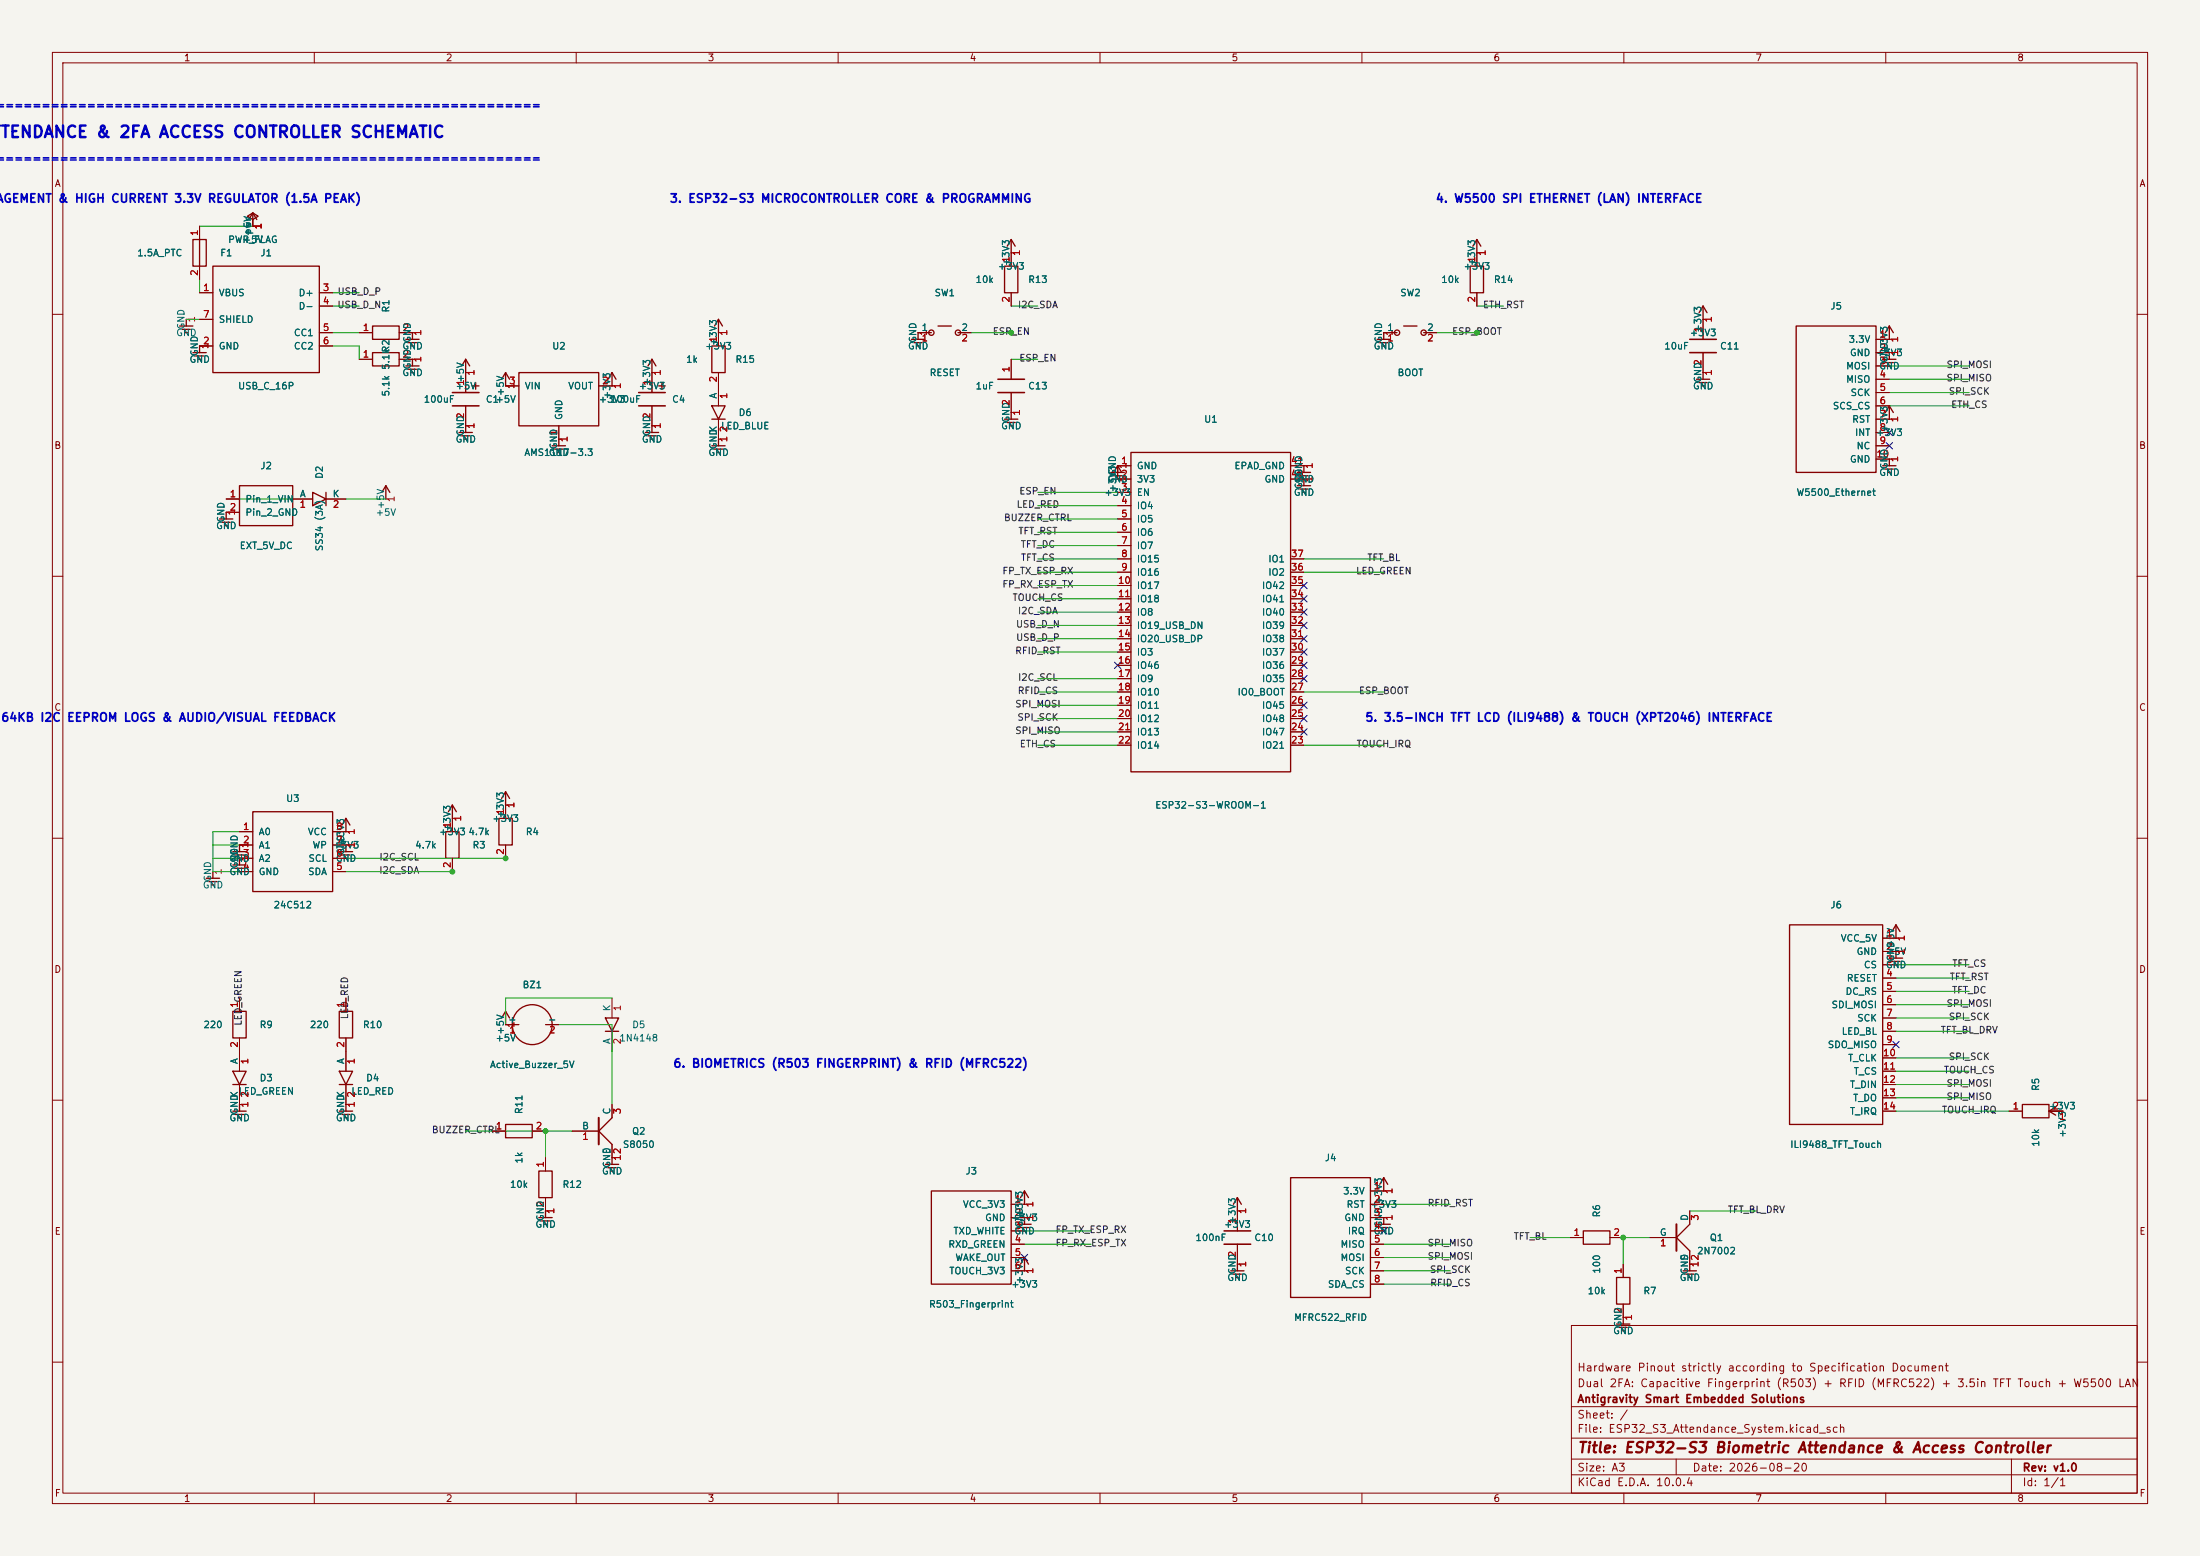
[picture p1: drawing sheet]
<svg xmlns="http://www.w3.org/2000/svg" width="420mm" height="297mm" viewBox="0 0 420 297" stroke-linecap="round" stroke-linejoin="round" font-family="sans-serif">
<path d="M0 0h420v297h-420z" fill="#f5f4ef" stroke="#f5f4ef" stroke-width=".19"/>
<g fill="none" stroke="#840000" stroke-width=".19">
<path d="M10 10h400v277h-400zM12 12h396v273h-396zM60 10v2M110 10v2M160 10v2M210 10v2M260 10v2M310 10v2M360 10v2M38.1 43.2v2.5M38.1 50.8v2.5M38.1 55.9h2.5"/>
<path d="M48.3 43.2h.1M61 55.9h2.5M61 58.4h2.5M193 48.3h.1M193 48.3v2.5M193 55.9v2.5M281.9 48.3h.1M281.9 48.3v2.5M281.9 55.9v2.5M10 60h2M35.6 61h.1M38.1 66h.1"/>
<path d="M38.1 66h2.5M38.1 61h2.5M61 63.5h2.5M61 66h2.5M68.6 63.5h2.5M68.6 68.6h2.5M76.2 63.5h2.5M76.2 68.6h2.5M78.7 68.6h.1M78.7 63.5h.1M88.9 71.1h.1M88.9 71.1v3.8"/>
<path d="M88.9 77.5v3.8M96.5 73.7h.1M96.5 73.7h2.6M114.3 73.7h2.5M116.8 73.7h.1M124.5 71.1h.1M124.5 71.1v3.8M124.5 77.5v3.8M137.2 63.5h.1M137.2 63.5v2.5M137.2 71.1v6.4M175.3 63.5h.1"/>
<path d="M175.3 63.5h2.5M182.9 63.5h2.5M193 78.7h.1M193 68.6v3.8M193 74.9v3.8M264.2 63.5h.1M264.2 63.5h2.5M271.8 63.5h2.5M325.1 61h.1M325.1 71.1h.1M325.1 61v3.8M325.1 67.3v3.8"/>
<path d="M358.1 64.8h2.6M358.1 67.3h2.6M358.1 69.9h2.6M358.1 72.4h2.6M358.1 74.9h2.6M358.1 77.5h2.6M360.7 64.8h.1M360.7 67.3h.1M408 60h2M43.2 97.8h.1M43.2 95.3h2.5M43.2 97.8h2.5"/>
<path d="M55.9 95.3h3.8M62.2 95.3h3.8M73.7 95.3h.1M88.9 81.3h.1M106.7 83.8h.1M106.7 81.3v2.5M124.5 81.3h.1M137.2 83.8h.1M137.2 80v3.8M213.4 91.4h.1M213.4 88.9h.1M213.4 88.9h2.5"/>
<path d="M213.4 91.4h2.5M213.4 94h2.5M213.4 96.5h2.5M213.4 99.1h2.5M246.4 88.9h2.5M246.4 91.4h2.5M248.9 91.4h.1M248.9 88.9h.1M358.1 80h2.6M358.1 82.6h2.6M358.1 85.1h2.6M358.1 87.6h2.6"/>
<path d="M360.7 80h.1M360.7 87.6h.1M10 110h2M213.4 101.6h2.5M213.4 104.1h2.5M213.4 106.7h2.5M213.4 109.2h2.5M213.4 111.8h2.5M213.4 114.3h2.5M213.4 116.8h2.5M213.4 119.4h2.5M246.4 106.7h2.5"/>
<path d="M246.4 109.2h2.5M246.4 111.8h2.5M246.4 114.3h2.5M246.4 116.8h2.5M246.4 119.4h2.5M408 110h2M213.4 121.9h2.5M213.4 124.5h2.5M213.4 127h2.5M213.4 129.5h2.5M213.4 132.1h2.5M213.4 134.6h2.5"/>
<path d="M213.4 137.2h2.5M213.4 139.7h2.5M246.4 121.9h2.5M246.4 124.5h2.5M246.4 127h2.5M246.4 129.5h2.5M246.4 132.1h2.5M246.4 134.6h2.5M246.4 137.2h2.5M246.4 139.7h2.5M10 160h2M45.7 158.8h2.6"/>
<path d="M63.5 158.8h2.5M66 158.8h.1M86.4 156.2h.1M86.4 156.2v2.6M96.5 153.7h.1M96.5 153.7v2.5M213.4 142.2h2.5M246.4 142.2h2.5M408 160h2M40.6 166.4h.1M45.7 161.3h.1M45.7 163.8h.1"/>
<path d="M45.7 161.3h2.6M45.7 163.8h2.6M45.7 166.4h2.6M63.5 161.3h2.5M63.5 163.8h2.5M63.5 166.4h2.5M66 161.3h.1M86.4 163.8v2.6M96.5 161.3v2.5M359.4 179.1h2.5M361.9 179.1h.1M45.7 190.5v2.5"/>
<path d="M45.7 198.1v6.4M66 190.5v2.5M66 198.1v6.4M96.5 195.6h.1M96.5 195.6h2.6M104.1 195.6h2.6M116.8 190.5v3.8M116.8 196.9v3.8M359.4 181.6h2.5M359.4 184.2h2.5M359.4 186.7h2.5M359.4 189.2h2.5"/>
<path d="M359.4 191.8h2.5M359.4 194.3h2.5M359.4 196.9h2.5M359.4 199.4h2.5M361.9 181.6h.1M10 210h2M45.7 210.8h.1M45.7 207v3.8M66 210.8h.1M66 207v3.8M94 215.9h2.5M101.6 215.9h2.5"/>
<path d="M109.2 215.9h5.1M116.8 210.8v2.6M116.8 218.4v2.6M359.4 212.1h2.5M359.4 201.9h2.5M359.4 204.5h2.5M359.4 207h2.5M359.4 209.6h2.5M383.5 212.1h2.6M391.2 212.1h2.5M393.7 212.1h.1M408 210h2"/>
<path d="M104.1 231.1h.1M104.1 221v2.5M104.1 228.6v2.5M116.8 221h.1M193 229.9h2.6M193 232.4h2.6M193 234.9h2.6M193 237.5h2.6M195.6 229.9h.1M195.6 232.4h.1M236.2 231.1h.1M236.2 231.1v3.8"/>
<path d="M236.2 237.5v3.8M261.6 227.3h2.6M261.6 229.9h2.6M261.6 232.4h2.6M261.6 234.9h2.6M261.6 237.5h2.6M264.2 232.4h.1M264.2 227.3h.1M299.7 236.2h2.6M307.3 236.2h2.6M315 236.2h5M322.6 231.1v2.6"/>
<path d="M322.6 238.8v2.5M193 240h2.6M193 242.6h2.6M195.6 242.6h.1M236.2 241.3h.1M261.6 240h2.6M261.6 242.6h2.6M261.6 245.1h2.6M300 253h108v32h-108zM309.9 251.5h.1M309.9 241.3v2.5M309.9 248.9v2.6"/>
<path d="M322.6 241.3h.1M10 260h2M300 278.5h108M300 274.5h108M300 268.5h108M320 278.5v3M384 278.5v6.5M408 260h2M60 285v2M110 285v2M160 285v2M210 285v2"/>
<path d="M260 285v2M300 281.5h108M310 285v2M360 285v2"/>
</g>
<g fill="none" stroke="#840000" stroke-width=".25">
<path d="M36.8 45.7h2.6v5.1h-2.6zM38.1 45.7v5.1M40.6 50.8h20.4v20.3h-20.4zM47.2 41.3l1.1-.7 1 .7-1 .6zM48.3 40.6v2.6M48.3 40.6l-.8 1.3M48.3 40.6l.7 1.3M191.8 50.8h2.5v5.1h-2.5zM193 45.7l-.7 1.3M193 45.7l.8 1.3M193 45.7v2.6M280.7 50.8h2.5v5.1h-2.5z"/>
<path d="M281.9 45.7l-.7 1.3M281.9 45.7l.8 1.3M281.9 45.7v2.6M325.1 58.4l-.7 1.3M325.1 58.4l.8 1.3M325.1 58.4v2.6M34.3 62.2h2.5M34.8 62.9h1.5M35.3 63.5h.5M35.6 61v1.2M36.8 67.3h2.6M37.3 67.9h1.6"/>
<path d="M37.8 68.6h.6M38.1 66v1.3M71.1 62.2h5.1v2.6h-5.1zM71.1 67.3h5.1v2.6h-5.1zM77.5 69.9h2.5M77.5 64.8h2.5M78 65.4h1.5M78 70.5h1.5M78.5 66h.5M78.5 71.1h.5M78.7 63.5v1.3M78.7 68.6v1.3"/>
<path d="M88.9 68.6l-.8 1.3M88.9 68.6l.8 1.3M88.9 68.6v2.5M90.2 73.7h1.2M90.8 73v1.3M96.5 71.1v2.6M96.5 71.1l-.7 1.3M96.5 71.1l.8 1.3M99.1 71.1h15.2v10.2h-15.2zM116.8 71.1v2.6M116.8 71.1l-.7 1.3M116.8 71.1l.8 1.3"/>
<path d="M124.5 68.6v2.5M124.5 68.6l-.8 1.3M124.5 68.6l.7 1.3M125.7 73.7h1.3M126.4 73v1.3M135.9 66h2.5v5.1h-2.5zM135.9 77.5h2.5l-1.2 2.5zM137.2 61v2.5M137.2 61l-.8 1.2M137.2 61l.7 1.2M174 64.8h2.5M174.5 65.4h1.5"/>
<path d="M175 66h.5M175.3 63.5v1.3M179.1 62.2h2.5M193 78.7v1.3M262.9 64.8h2.5M263.4 65.4h1.5M263.9 66h.5M264.2 63.5v1.3M268 62.2h2.5M323.8 72.4h2.6M324.4 73h1.5M324.9 73.7h.5"/>
<path d="M325.1 71.1v1.3M342.9 62.2h15.2v28h-15.2zM359.4 68.6h2.5M359.9 69.2h1.5M360.4 69.9h.5M360.7 62.2l-.8 1.3M360.7 62.2l.7 1.3M360.7 62.2v2.6M360.7 67.3v1.3M360.7 77.5v2.5M360.7 77.5l-.8 1.2M360.7 77.5l.7 1.2"/>
<path d="M41.9 99.1h2.5M42.4 99.7h1.5M43.2 97.8v1.3M45.7 92.7h10.2v7.6h-10.2zM59.7 94l2.5 1.3-2.5 1.2zM62.2 94v2.5M73.7 92.7l-.8 1.3M73.7 92.7l.7 1.3M73.7 92.7v2.6M87.6 82.6h2.6M88.1 83.2h1.6M88.6 83.8h.6"/>
<path d="M88.9 81.3v1.3M105.4 85.1h2.5M105.9 85.7h1.5M106.4 86.4h.5M106.7 83.8v1.3M123.2 82.6h2.5M123.7 83.2h1.5M124.2 83.8h.5M124.5 81.3v1.3M135.9 80h2.5M135.9 85.1h2.5M136.4 85.7h1.5"/>
<path d="M136.9 86.4h.5M137.2 83.8v1.3M191.8 80h2.5M192.3 80.6h1.5M192.8 81.3h.5M212.1 90.2h2.5M212.6 90.8h1.5M213.1 91.4h.5M213.4 88.9l-.8 1.3M213.4 88.9l.7 1.3M213.4 88.9v2.5M215.9 86.4h30.5v60.9h-30.5z"/>
<path d="M247.6 90.2h2.6M247.6 92.7h2.6M248.2 93.3h1.5M248.2 90.8h1.5M248.7 94h.5M248.7 91.4h.5M248.9 88.9v1.3M248.9 91.4v1.3M359.4 88.9h2.5M359.9 89.5h1.5M360.4 90.2h.5M360.7 87.6v1.3"/>
<path d="M42.9 100.3h.5M48.3 154.9h15.2v15.3h-15.2zM66 156.2v2.6M66 156.2l-.7 1.3M66 156.2l.8 1.3M85.1 158.8h2.5v5h-2.5zM86.4 153.7l-.8 1.2M86.4 153.7l.7 1.2M86.4 153.7v2.5M95.2 156.2h2.6v5.1h-2.6zM96.5 151.1v2.6M96.5 151.1l-.7 1.3"/>
<path d="M96.5 151.1l.8 1.3M39.4 167.6h2.5M39.9 168.3h1.5M40.4 168.9h.5M40.6 166.4v1.2M44.4 162.6h2.6M44.4 165.1h2.6M45 163.2h1.5M45 165.7h1.5M45.5 163.8h.5M45.5 166.4h.5M45.7 161.3v1.3"/>
<path d="M45.7 163.8v1.3M64.8 162.6h2.5M65.3 163.2h1.5M65.8 163.8h.5M66 161.3v1.3M341.6 176.5h17.8v38.1h-17.8zM361.9 176.5l-.7 1.3M361.9 176.5l.8 1.3M361.9 176.5v2.6M44.4 193h2.6v5.1h-2.6zM64.8 193h2.5v5.1h-2.5zM96.5 193l-.7 1.3"/>
<path d="M96.5 193l.8 1.3M96.5 193v2.6M115.6 194.3h2.5l-1.3 2.6zM115.6 196.9h2.5M360.7 182.9h2.5M361.2 183.5h1.5M361.7 184.2h.5M361.9 181.6v1.3M44.4 204.5h2.6l-1.3 2.5zM44.4 212.1h2.6M44.4 207h2.6M45 212.7h1.5"/>
<path d="M45.5 213.4h.5M45.7 210.8v1.3M64.8 204.5h2.5l-1.3 2.5zM64.8 212.1h2.5M64.8 207h2.5M65.3 212.7h1.5M65.8 213.4h.5M66 210.8v1.3M96.5 214.6h5.1v2.6h-5.1zM116.8 213.4l-2.5 2.5 2.5 2.5M386.1 210.8h5.1v2.6h-5.1zM391.2 212.1l1.2 .8"/>
<path d="M391.2 212.1h2.5M392.4 211.3l-1.2 .8M102.9 223.5h2.5v5.1h-2.5zM102.9 232.4h2.5M103.4 233h1.5M103.9 233.7h.5M104.1 231.1v1.3M115.6 222.2h2.5M116.1 222.9h1.5M116.6 223.5h.5M116.8 221v1.2M177.8 227.3h15.2v17.8h-15.2z"/>
<path d="M194.3 233.7h2.5M194.8 234.3h1.5M195.3 234.9h.5M195.6 227.3v2.6M195.6 232.4v1.3M195.6 227.3l-.8 1.3M195.6 227.3l.7 1.3M236.2 228.6l-.7 1.3M236.2 228.6l.8 1.3M236.2 228.6v2.5M246.4 224.8h15.2v22.8h-15.2zM262.9 233.7h2.5"/>
<path d="M263.4 234.3h1.5M263.9 234.9h.5M264.2 224.8v2.5M264.2 232.4v1.3M264.2 224.8l-.8 1.3M264.2 224.8l.7 1.3M302.3 234.9h5v2.6h-5zM322.6 233.7l-2.6 2.5 2.6 2.6M195.6 240l-.8 1.3M195.6 240l.7 1.3M195.6 240v2.6M234.9 242.6h2.6"/>
<path d="M235.5 243.2h1.5M236 243.8h.5M236.2 241.3v1.3M308.6 243.8h2.5v5.1h-2.5zM308.6 252.7h2.5M309.1 253.4h1.5M309.6 254h.5M309.9 251.5v1.2M321.3 242.6h2.5M321.8 243.2h1.5M322.3 243.8h.5M322.6 241.3v1.3"/>
<circle cx="177.8" cy="63.5" r=".51"/>
<circle cx="182.9" cy="63.5" r=".51"/>
<circle cx="266.7" cy="63.5" r=".51"/>
<circle cx="271.8" cy="63.5" r=".51"/>
<circle cx="101.6" cy="195.6" r="3.8"/>
</g>
<path d="M114.3 213.4v5M320 233.7v5.1" fill="none" stroke="#840000" stroke-width=".38"/>
<path d="M86.4 74.9h5M86.4 77.5h5M121.9 74.9h5.1M121.9 77.5h5.1M190.5 74.9h5.1M190.5 72.4h5.1M322.6 64.8h5.1M322.6 67.3h5.1M233.7 234.9h5.1M233.7 237.5h5.1" fill="none" stroke="#840000" stroke-width=".3"/>
<g fill="none" stroke="#009600" stroke-width=".19">
<path d="M38.1 53.3v2.6M38.1 43.2h10.2M63.5 55.9h5.1M63.5 58.4h5.1M193 58.4h5.1M281.9 58.4h5.1M35.6 61h2.5M63.5 63.5h5.1M63.5 66h5.1v2.6M185.4 63.5h7.6M193 68.6h5.1M274.3 63.5h7.6"/>
<path d="M360.7 77.5h15.2M360.7 74.9h15.2M360.7 72.4h15.2M360.7 69.9h15.2M43.2 95.3h12.7M66 95.3h7.7M198.1 94h15.3M198.1 96.5h15.3M198.1 99.1h15.3M198.1 109.2h15.3M198.1 101.6h15.3M198.1 104.1h15.3"/>
<path d="M198.1 106.7h15.3M198.1 111.8h15.3M198.1 114.3h15.3M198.1 116.8h15.3M198.1 119.4h15.3M248.9 109.2h15.3M248.9 106.7h15.3M198.1 132.1h15.3M198.1 121.9h15.3M198.1 124.5h15.3M198.1 139.7h15.3M198.1 137.2h15.3"/>
<path d="M198.1 134.6h15.3M198.1 129.5h15.3M248.9 132.1h15.3M45.7 158.8h-5.1v7.6h5.1M198.1 142.2h15.3M248.9 142.2h15.3M40.6 163.8h5.1M40.6 161.3h5.1M66 163.8h30.5M66 166.4h20.4M106.7 195.6h10.1v15.2M116.8 190.5h-20.3v5.1"/>
<path d="M361.9 194.3h14M361.9 191.8h14M361.9 189.2h14M361.9 186.7h14M361.9 184.2h14M361.9 196.9h14M88.9 215.9h20.3M104.1 215.9v5.1M361.9 209.6h14M361.9 207h14M361.9 204.5h14M361.9 212.1h21.6"/>
<path d="M361.9 201.9h14M195.6 237.5h12.7M195.6 234.9h12.7M264.2 237.5h12.7M264.2 229.9h12.7M292.1 236.2h7.6M315 236.2h-5.1v5.1M322.6 231.1h12.7M264.2 242.6h12.7M264.2 240h12.7M264.2 245.1h12.7"/>
</g>
<g fill="none" stroke="#000084" stroke-width=".19">
<path d="M360.1 81.9l1.2 1.3M360.1 84.5l1.2 1.2M361.3 81.9l-1.2 1.3M361.3 84.5l-1.2 1.2M248.3 113.7l1.2 1.2M248.3 116.2l1.2 1.2M248.3 118.8l1.2 1.2M248.3 111.2l1.2 1.2M249.5 113.7l-1.2 1.2M249.5 116.2l-1.2 1.2M249.5 118.8l-1.2 1.2M249.5 111.2l-1.2 1.2"/>
<path d="M212.8 126.4l1.2 1.2M214 126.4l-1.2 1.2M248.3 126.4l1.2 1.2M248.3 128.9l1.2 1.2M248.3 134l1.2 1.2M248.3 136.6l1.2 1.2M248.3 139.1l1.2 1.2M248.3 121.3l1.2 1.2M248.3 123.9l1.2 1.2M249.5 126.4l-1.2 1.2M249.5 128.9l-1.2 1.2M249.5 134l-1.2 1.2"/>
<path d="M249.5 136.6l-1.2 1.2M249.5 139.1l-1.2 1.2M249.5 121.3l-1.2 1.2M249.5 123.9l-1.2 1.2M361.3 198.8l1.3 1.2M362.6 198.8l-1.3 1.2M195 239.4l1.2 1.2M196.2 239.4l-1.2 1.2M263.6 234.3l1.2 1.3M264.8 234.3l-1.2 1.3"/>
</g>
<g fill="#009600" stroke="#009600" stroke-width=".19">
<circle cx="281.9" cy="63.5" r=".46"/>
<circle cx="309.9" cy="236.2" r=".46"/>
<circle cx="86.4" cy="166.4" r=".46"/>
<circle cx="96.5" cy="163.8" r=".46"/>
<circle cx="193" cy="63.5" r=".46"/>
<circle cx="104.1" cy="215.9" r=".46"/>
</g>
<text font-size="2.2" fill="#0000c2" x="0" y="26.8">TENDANCE &amp; 2FA ACCESS CONTROLLER SCHEMATIC</text>
<text font-size="2" fill="#840000" x="301" y="277.8">Title: ESP32-S3 Biometric Attendance &amp; Access Controller</text>
<g font-size="1.6" fill="#0000c2">
<text x="-.9" y="39.1">AGEMENT</text>
<text x="10.9" y="39.1">&amp; HIGH CURRENT 3.3V REGULATOR (1.5A PEAK)</text>
<text x="127.7" y="39.1">3. ESP32-S3 MICROCONTROLLER CORE &amp; PROGRAMMING</text>
<text x="274" y="39.1">4. W5500 SPI ETHERNET (LAN) INTERFACE</text>
<text x=".1" y="138.1">64KB I2C</text>
<text x="12.7" y="138.1">EEPROM LOGS &amp; AUDIO/VISUAL FEEDBACK</text>
<text x="260.5" y="138.1">5. 3.5-INCH TFT LCD (ILI9488) &amp; TOUCH (XPT2046) INTERFACE</text>
<text x="128.4" y="204.2">6. BIOMETRICS (R503 FINGERPRINT) &amp; RFID (MFRC522)</text>
</g>
<g font-size="1.5" fill="#840000">
<text x="301" y="262.1">Hardware Pinout strictly according to Specification Document</text>
<text x="301" y="268.1">Antigravity Smart Embedded Solutions</text>
<text x="301" y="265.1">Dual 2FA: Capacitive Fingerprint (R503) + RFID (MFRC522) + 3.5in TFT Touch + W5500 LAN</text>
<text x="301" y="273.8">File: ESP32_S3_Attendance_System.kicad_sch</text>
<text x="301" y="271.1">Sheet: /</text>
<text x="301" y="281.2">Size: A3</text>
<text x="323" y="281.2">Date: 2026-08-20</text>
<text x="386" y="281.2">Rev: v1.0</text>
<text x="301" y="284">KiCad E.D.A. 10.0.4</text>
<text x="386" y="284">Id: 1/1</text>
</g>
<g font-size="1.4" fill="#0000c2">
<text x="-.9" y="21.1">============================================================</text>
<text x="-.9" y="31.3">============================================================</text>
</g>
<g font-size="1.3" fill="#840000">
<text x="35" y="12">1</text>
<text x="85" y="12">2</text>
<text x="135" y="12">3</text>
<text x="185" y="12">4</text>
<text x="235" y="12">5</text>
<text x="285" y="12">6</text>
<text x="335" y="12">7</text>
<text x="385" y="12">8</text>
<text x="10.3" y="36">A</text>
<text x="408.3" y="36">A</text>
<text x="10.3" y="86">B</text>
<text x="408.2" y="86">B</text>
<text x="10.3" y="136">C</text>
<text x="408.2" y="136">C</text>
<text x="10.3" y="186">D</text>
<text x="408.2" y="186">D</text>
<text x="10.3" y="236">E</text>
<text x="408.3" y="236">E</text>
<text x="10.3" y="286">F</text>
<text x="35" y="287">1</text>
<text x="85" y="287">2</text>
<text x="135" y="287">3</text>
<text x="185" y="287">4</text>
<text x="235" y="287">5</text>
<text x="285" y="287">6</text>
<text x="335" y="287">7</text>
<text x="385" y="287">8</text>
<text x="408.3" y="286">F</text>
</g>
<g font-size="1.3" fill="#a90000">
<text x="38.1" y="45.2" transform="rotate(-90 38.1 45.2)">1</text>
<text x="50.2" y="43.9" transform="rotate(-90 50.2 43.9)">1</text>
<text x="38.1" y="52.8" transform="rotate(-90 38.1 52.8)">2</text>
<text x="193" y="50.2" transform="rotate(-90 193 50.2)">1</text>
<text x="195" y="49" transform="rotate(-90 195 49)">1</text>
<text x="281.9" y="50.2" transform="rotate(-90 281.9 50.2)">1</text>
<text x="283.9" y="49" transform="rotate(-90 283.9 49)">1</text>
<text x="38.7" y="55.9">1</text>
<text x="61.5" y="55.9">3</text>
<text x="61.5" y="58.4">4</text>
<text x="193" y="57.9" transform="rotate(-90 193 57.9)">2</text>
<text x="281.9" y="57.9" transform="rotate(-90 281.9 57.9)">2</text>
<text x="37.5" y="61.7" transform="rotate(-90 37.5 61.7)">1</text>
<text x="38.7" y="60.9">7</text>
<text x="61.5" y="63.5">5</text>
<text x="69.1" y="63.5">1</text>
<text x="76.8" y="63.5">2</text>
<text x="80.7" y="64.2" transform="rotate(-90 80.7 64.2)">1</text>
<text x="137.1" y="65.5" transform="rotate(-90 137.1 65.5)">1</text>
<text x="139.1" y="64.2" transform="rotate(-90 139.1 64.2)">1</text>
<text x="175.8" y="65.5">1</text>
<text x="177.2" y="64.2" transform="rotate(-90 177.2 64.2)">1</text>
<text x="183.4" y="65.5">2</text>
<text x="264.7" y="65.5">1</text>
<text x="266.1" y="64.2" transform="rotate(-90 266.1 64.2)">1</text>
<text x="272.3" y="65.5">2</text>
<text x="325.1" y="63.6" transform="rotate(-90 325.1 63.6)">1</text>
<text x="327.1" y="61.7" transform="rotate(-90 327.1 61.7)">1</text>
<text x="358.7" y="64.7">1</text>
<text x="362.6" y="65.5" transform="rotate(-90 362.6 65.5)">1</text>
<text x="38.7" y="66">2</text>
<text x="40.1" y="66.7" transform="rotate(-90 40.1 66.7)">1</text>
<text x="61.5" y="66">6</text>
<text x="69.1" y="68.6">1</text>
<text x="76.8" y="68.6">2</text>
<text x="80.7" y="69.3" transform="rotate(-90 80.7 69.3)">1</text>
<text x="90.9" y="71.8" transform="rotate(-90 90.9 71.8)">1</text>
<text x="126.4" y="71.8" transform="rotate(-90 126.4 71.8)">1</text>
<text x="193" y="71.2" transform="rotate(-90 193 71.2)">1</text>
<text x="325.1" y="69.9" transform="rotate(-90 325.1 69.9)">2</text>
<text x="327.1" y="71.8" transform="rotate(-90 327.1 71.8)">1</text>
<text x="358.7" y="67.3">2</text>
<text x="358.7" y="69.8">3</text>
<text x="362.6" y="68" transform="rotate(-90 362.6 68)">1</text>
<text x="88.9" y="73.7" transform="rotate(-90 88.9 73.7)">1</text>
<text x="97.1" y="73.6">3</text>
<text x="98.5" y="74.4" transform="rotate(-90 98.5 74.4)">1</text>
<text x="114.9" y="73.6">2</text>
<text x="118.8" y="74.4" transform="rotate(-90 118.8 74.4)">1</text>
<text x="124.4" y="73.7" transform="rotate(-90 124.4 73.7)">1</text>
<text x="137.1" y="73.1" transform="rotate(-90 137.1 73.1)">2</text>
<text x="139.1" y="76.3" transform="rotate(-90 139.1 76.3)">1</text>
<text x="193" y="77.5" transform="rotate(-90 193 77.5)">2</text>
<text x="358.7" y="72.4">4</text>
<text x="358.7" y="74.9">5</text>
<text x="358.7" y="77.4">6</text>
<text x="88.9" y="80.1" transform="rotate(-90 88.9 80.1)">2</text>
<text x="90.9" y="82" transform="rotate(-90 90.9 82)">1</text>
<text x="106.7" y="83.3" transform="rotate(-90 106.7 83.3)">1</text>
<text x="124.4" y="80.1" transform="rotate(-90 124.4 80.1)">2</text>
<text x="126.4" y="82" transform="rotate(-90 126.4 82)">1</text>
<text x="139.1" y="82.6" transform="rotate(-90 139.1 82.6)">2</text>
<text x="195" y="79.4" transform="rotate(-90 195 79.4)">1</text>
<text x="358.7" y="80">7</text>
<text x="358.7" y="82.5">8</text>
<text x="362.6" y="80.7" transform="rotate(-90 362.6 80.7)">1</text>
<text x="108.6" y="84.5" transform="rotate(-90 108.6 84.5)">1</text>
<text x="139.1" y="84.5" transform="rotate(-90 139.1 84.5)">1</text>
<text x="213.9" y="88.9">1</text>
<text x="215.3" y="89.6" transform="rotate(-90 215.3 89.6)">1</text>
<text x="246.3" y="88.9">41</text>
<text x="250.9" y="89.6" transform="rotate(-90 250.9 89.6)">1</text>
<text x="358.1" y="87.6">10</text>
<text x="358.7" y="85.1">9</text>
<text x="362.6" y="88.3" transform="rotate(-90 362.6 88.3)">1</text>
<text x="43.7" y="95.2">1</text>
<text x="75.6" y="96" transform="rotate(-90 75.6 96)">1</text>
<text x="213.9" y="91.4">2</text>
<text x="213.9" y="94">3</text>
<text x="215.3" y="92.1" transform="rotate(-90 215.3 92.1)">1</text>
<text x="246.3" y="91.4">40</text>
<text x="250.9" y="92.1" transform="rotate(-90 250.9 92.1)">1</text>
<text x="43.7" y="97.8">2</text>
<text x="45.1" y="98.5" transform="rotate(-90 45.1 98.5)">1</text>
<text x="57.1" y="97.2">1</text>
<text x="63.4" y="97.2">2</text>
<text x="213.9" y="96.5">4</text>
<text x="213.9" y="99">5</text>
<text x="213.9" y="101.6">6</text>
<text x="213.9" y="104.1">7</text>
<text x="213.9" y="106.7">8</text>
<text x="246.3" y="106.7">37</text>
<text x="213.3" y="111.7">10</text>
<text x="213.9" y="109.2">9</text>
<text x="246.3" y="111.7">35</text>
<text x="246.3" y="109.2">36</text>
<text x="213.3" y="114.3">11</text>
<text x="213.3" y="116.8">12</text>
<text x="213.3" y="119.4">13</text>
<text x="246.3" y="119.4">32</text>
<text x="246.3" y="116.8">33</text>
<text x="246.3" y="114.3">34</text>
<text x="213.3" y="121.9">14</text>
<text x="213.3" y="124.4">15</text>
<text x="246.3" y="124.4">30</text>
<text x="246.3" y="121.9">31</text>
<text x="213.3" y="127">16</text>
<text x="213.3" y="129.5">17</text>
<text x="246.3" y="129.5">28</text>
<text x="246.3" y="127">29</text>
<text x="213.3" y="132.1">18</text>
<text x="213.3" y="134.6">19</text>
<text x="213.3" y="137.1">20</text>
<text x="246.3" y="137.1">25</text>
<text x="246.3" y="134.6">26</text>
<text x="246.3" y="132.1">27</text>
<text x="213.3" y="139.7">21</text>
<text x="213.3" y="142.2">22</text>
<text x="246.3" y="142.2">23</text>
<text x="246.3" y="139.7">24</text>
<text x="96.5" y="155.6" transform="rotate(-90 96.5 155.6)">1</text>
<text x="98.5" y="154.4" transform="rotate(-90 98.5 154.4)">1</text>
<text x="46.3" y="158.7">1</text>
<text x="46.3" y="161.3">2</text>
<text x="47.7" y="162" transform="rotate(-90 47.7 162)">1</text>
<text x="64.1" y="161.3">7</text>
<text x="64.1" y="158.7">8</text>
<text x="68" y="162" transform="rotate(-90 68 162)">1</text>
<text x="68" y="159.5" transform="rotate(-90 68 159.5)">1</text>
<text x="86.3" y="158.2" transform="rotate(-90 86.3 158.2)">1</text>
<text x="88.3" y="156.9" transform="rotate(-90 88.3 156.9)">1</text>
<text x="42.6" y="167.1" transform="rotate(-90 42.6 167.1)">1</text>
<text x="46.3" y="163.8">3</text>
<text x="46.3" y="166.3">4</text>
<text x="47.7" y="164.5" transform="rotate(-90 47.7 164.5)">1</text>
<text x="64.1" y="166.3">5</text>
<text x="64.1" y="163.8">6</text>
<text x="86.3" y="165.8" transform="rotate(-90 86.3 165.8)">2</text>
<text x="96.5" y="163.3" transform="rotate(-90 96.5 163.3)">2</text>
<text x="360" y="179">1</text>
<text x="363.9" y="179.8" transform="rotate(-90 363.9 179.8)">1</text>
<text x="360" y="181.6">2</text>
<text x="360" y="184.1">3</text>
<text x="363.9" y="182.3" transform="rotate(-90 363.9 182.3)">1</text>
<text x="360" y="186.7">4</text>
<text x="360" y="189.2">5</text>
<text x="360" y="191.7">6</text>
<text x="45.7" y="192.5" transform="rotate(-90 45.7 192.5)">1</text>
<text x="66" y="192.5" transform="rotate(-90 66 192.5)">1</text>
<text x="97.1" y="197.5">1</text>
<text x="98.5" y="196.3" transform="rotate(-90 98.5 196.3)">1</text>
<text x="104.7" y="197.5">2</text>
<text x="118.8" y="193.1" transform="rotate(-90 118.8 193.1)">1</text>
<text x="360" y="194.3">7</text>
<text x="360" y="196.8">8</text>
<text x="45.7" y="200.1" transform="rotate(-90 45.7 200.1)">2</text>
<text x="47.7" y="203.3" transform="rotate(-90 47.7 203.3)">1</text>
<text x="66" y="200.1" transform="rotate(-90 66 200.1)">2</text>
<text x="68" y="203.3" transform="rotate(-90 68 203.3)">1</text>
<text x="118.8" y="199.5" transform="rotate(-90 118.8 199.5)">2</text>
<text x="359.4" y="201.9">10</text>
<text x="360" y="199.4">9</text>
<text x="47.7" y="209.6" transform="rotate(-90 47.7 209.6)">2</text>
<text x="68" y="209.6" transform="rotate(-90 68 209.6)">2</text>
<text x="359.4" y="204.4">11</text>
<text x="359.4" y="207">12</text>
<text x="359.4" y="209.5">13</text>
<text x="47.7" y="211.5" transform="rotate(-90 47.7 211.5)">1</text>
<text x="68" y="211.5" transform="rotate(-90 68 211.5)">1</text>
<text x="94.5" y="215.9">1</text>
<text x="102.2" y="215.9">2</text>
<text x="118.8" y="212.8" transform="rotate(-90 118.8 212.8)">3</text>
<text x="359.4" y="212.1">14</text>
<text x="384.1" y="212.1">1</text>
<text x="391.7" y="212.1">2</text>
<text x="393" y="214.1">1</text>
<text x="111.1" y="217.9">1</text>
<text x="118.8" y="221.7" transform="rotate(-90 118.8 221.7)">12</text>
<text x="104.1" y="223" transform="rotate(-90 104.1 223)">1</text>
<text x="262.2" y="227.3">1</text>
<text x="104.1" y="230.6" transform="rotate(-90 104.1 230.6)">2</text>
<text x="106.1" y="231.8" transform="rotate(-90 106.1 231.8)">1</text>
<text x="193.6" y="229.8">1</text>
<text x="193.6" y="232.4">2</text>
<text x="197.5" y="233.1" transform="rotate(-90 197.5 233.1)">1</text>
<text x="197.5" y="230.6" transform="rotate(-90 197.5 230.6)">1</text>
<text x="236.2" y="233.8" transform="rotate(-90 236.2 233.8)">1</text>
<text x="238.2" y="231.8" transform="rotate(-90 238.2 231.8)">1</text>
<text x="262.2" y="229.8">2</text>
<text x="262.2" y="232.4">3</text>
<text x="266.1" y="233.1" transform="rotate(-90 266.1 233.1)">1</text>
<text x="266.1" y="228" transform="rotate(-90 266.1 228)">1</text>
<text x="324.5" y="233.1" transform="rotate(-90 324.5 233.1)">3</text>
<text x="193.6" y="234.9">3</text>
<text x="193.6" y="237.5">4</text>
<text x="262.2" y="234.9">4</text>
<text x="262.2" y="237.5">5</text>
<text x="300.3" y="236.2">1</text>
<text x="307.9" y="236.2">2</text>
<text x="316.8" y="238.2">1</text>
<text x="193.6" y="240">5</text>
<text x="193.6" y="242.5">6</text>
<text x="197.5" y="243.3" transform="rotate(-90 197.5 243.3)">1</text>
<text x="236.2" y="240.1" transform="rotate(-90 236.2 240.1)">2</text>
<text x="238.2" y="242" transform="rotate(-90 238.2 242)">1</text>
<text x="262.2" y="240">6</text>
<text x="262.2" y="242.5">7</text>
<text x="262.2" y="245.1">8</text>
<text x="309.9" y="243.3" transform="rotate(-90 309.9 243.3)">1</text>
<text x="324.5" y="242" transform="rotate(-90 324.5 242)">12</text>
<text x="309.9" y="250.9" transform="rotate(-90 309.9 250.9)">2</text>
<text x="311.8" y="252.2" transform="rotate(-90 311.8 252.2)">1</text>
</g>
<g font-size="1.3" fill="#006464">
<text x="43.4" y="46.7">PWR_FLAG</text>
<text x="46.2" y="46.7">+5V</text>
<text x="48.2" y="45.2" transform="rotate(-90 48.2 45.2)">+5V</text>
<text x="48.2" y="44.9" transform="rotate(-90 48.2 44.9)">pwr</text>
<text x="26.1" y="49.2">1.5A_PTC</text>
<text x="41.9" y="49.2">F1</text>
<text x="49.6" y="49.2">J1</text>
<text x="190.4" y="51.8">+3V3</text>
<text x="193" y="50.9" transform="rotate(-90 193 50.9)">+3V3</text>
<text x="279.3" y="51.8">+3V3</text>
<text x="281.9" y="50.9" transform="rotate(-90 281.9 50.9)">+3V3</text>
<text x="41.7" y="56.9">VBUS</text>
<text x="56.9" y="56.9">D+</text>
<text x="56.9" y="59.4">D-</text>
<text x="74.6" y="59.8" transform="rotate(-90 74.6 59.8)">R1</text>
<text x="178.3" y="56.9">SW1</text>
<text x="186.1" y="54.3">10k</text>
<text x="196.2" y="54.3">R13</text>
<text x="267.2" y="56.9">SW2</text>
<text x="275" y="54.3">10k</text>
<text x="285.1" y="54.3">R14</text>
<text x="349.3" y="59.4">J5</text>
<text x="35.5" y="63" transform="rotate(-90 35.5 63)">GND</text>
<text x="41.7" y="61.9">SHIELD</text>
<text x="56" y="64.5">CC1</text>
<text x="78.7" y="65.5" transform="rotate(-90 78.7 65.5)">GND</text>
<text x="175.2" y="65.5" transform="rotate(-90 175.2 65.5)">GND</text>
<text x="175.8" y="63.5">1</text>
<text x="183.4" y="63.5">2</text>
<text x="264.1" y="65.5" transform="rotate(-90 264.1 65.5)">GND</text>
<text x="272.3" y="63.5">2</text>
<text x="322.5" y="64.5">+3V3</text>
<text x="325.1" y="63.6" transform="rotate(-90 325.1 63.6)">+3V3</text>
<text x="352.8" y="65.7">3.3V</text>
<text x="36.1" y="69.6">GND</text>
<text x="38.1" y="68.1" transform="rotate(-90 38.1 68.1)">GND</text>
<text x="41.7" y="67">GND</text>
<text x="56" y="67">CC2</text>
<text x="74.6" y="67.4" transform="rotate(-90 74.6 67.4)">R2</text>
<text x="76.7" y="67">GND</text>
<text x="78.7" y="70.6" transform="rotate(-90 78.7 70.6)">GND</text>
<text x="105.3" y="67">U2</text>
<text x="130.9" y="69.6">1k</text>
<text x="134.5" y="67">+3V3</text>
<text x="137.1" y="66.1" transform="rotate(-90 137.1 66.1)">+3V3</text>
<text x="140.3" y="69.6">R15</text>
<text x="173.2" y="67">GND</text>
<text x="262.1" y="67">GND</text>
<text x="317.6" y="67">10uF</text>
<text x="328.3" y="67">C11</text>
<text x="352.3" y="70.8">MOSI</text>
<text x="353.1" y="68.3">GND</text>
<text x="358" y="68.3">+3V3</text>
<text x="358.6" y="70.8">GND</text>
<text x="360.7" y="69.3" transform="rotate(-90 360.7 69.3)">GND</text>
<text x="360.7" y="67.4" transform="rotate(-90 360.7 67.4)">+3V3</text>
<text x="45.3" y="74.6">USB_C_16P</text>
<text x="74.6" y="75.8" transform="rotate(-90 74.6 75.8)">5.1k 5.1k</text>
<text x="76.7" y="72.1">GND</text>
<text x="80.8" y="77.2">100uF</text>
<text x="86.9" y="74.6">+5V</text>
<text x="88.9" y="73.2" transform="rotate(-90 88.9 73.2)">+5V</text>
<text x="92.6" y="77.2">C1</text>
<text x="94.5" y="77.2">+5V</text>
<text x="96.5" y="75.7" transform="rotate(-90 96.5 75.7)">+5V</text>
<text x="100.1" y="74.6">VIN</text>
<text x="108.4" y="74.6">VOUT</text>
<text x="114.2" y="77.2">+3V3</text>
<text x="116.3" y="77.2">100uF</text>
<text x="116.8" y="76.3" transform="rotate(-90 116.8 76.3)">+3V3</text>
<text x="121.8" y="74.6">+3V3</text>
<text x="124.4" y="73.8" transform="rotate(-90 124.4 73.8)">+3V3</text>
<text x="128.2" y="77.2">C4</text>
<text x="137.1" y="76.2" transform="rotate(-90 137.1 76.2)">A</text>
<text x="177.4" y="72.1">RESET</text>
<text x="186.1" y="74.6">1uF</text>
<text x="196.2" y="74.6">C13</text>
<text x="266.7" y="72.1">BOOT</text>
<text x="323.1" y="74.6">GND</text>
<text x="325.1" y="73.2" transform="rotate(-90 325.1 73.2)">GND</text>
<text x="352.3" y="73.4">MISO</text>
<text x="353.2" y="75.9">SCK</text>
<text x="88.9" y="83.3" transform="rotate(-90 88.9 83.3)">GND</text>
<text x="107.7" y="80.3" transform="rotate(-90 107.7 80.3)">GND</text>
<text x="124.4" y="83.3" transform="rotate(-90 124.4 83.3)">GND</text>
<text x="137.1" y="82.7" transform="rotate(-90 137.1 82.7)">K</text>
<text x="137.5" y="82.3">LED_BLUE</text>
<text x="140.9" y="79.7">D6</text>
<text x="191" y="82.3">GND</text>
<text x="193" y="80.8" transform="rotate(-90 193 80.8)">GND</text>
<text x="229.8" y="81">U1</text>
<text x="349.8" y="78.4">SCS_CS</text>
<text x="353.5" y="81">RST</text>
<text x="354" y="83.5">INT</text>
<text x="358" y="83.5">+3V3</text>
<text x="360.7" y="82.7" transform="rotate(-90 360.7 82.7)">+3V3</text>
<text x="49.6" y="89.9">J2</text>
<text x="86.9" y="84.8">GND</text>
<text x="100" y="87.3">AMS1117-3.3</text>
<text x="104.6" y="87.3">GND</text>
<text x="106.7" y="85.9" transform="rotate(-90 106.7 85.9)">GND</text>
<text x="122.4" y="84.8">GND</text>
<text x="135.1" y="87.3">GND</text>
<text x="137.1" y="85.9" transform="rotate(-90 137.1 85.9)">GND</text>
<text x="216.9" y="89.9">GND</text>
<text x="235.5" y="89.9">EPAD_GND</text>
<text x="353.1" y="88.6">GND</text>
<text x="354.3" y="86.1">NC</text>
<text x="360.7" y="89.7" transform="rotate(-90 360.7 89.7)">GND</text>
<text x="57.1" y="95.2">A</text>
<text x="61.9" y="91.5" transform="rotate(-90 61.9 91.5)">D2</text>
<text x="63.4" y="95.2">K</text>
<text x="210.7" y="95">+3V3</text>
<text x="211.3" y="92.4">GND</text>
<text x="213.3" y="94.1" transform="rotate(-90 213.3 94.1)">+3V3</text>
<text x="213.3" y="90.9" transform="rotate(-90 213.3 90.9)">GND</text>
<text x="216.9" y="92.4">3V3</text>
<text x="216.9" y="95">EN</text>
<text x="241.3" y="92.4">GND</text>
<text x="246.9" y="95">GND</text>
<text x="248.9" y="93.5" transform="rotate(-90 248.9 93.5)">GND</text>
<text x="248.9" y="90.9" transform="rotate(-90 248.9 90.9)">GND</text>
<text x="342.9" y="95">W5500_Ethernet</text>
<text x="358.6" y="91.1">GND</text>
<text x="41.1" y="101.3">GND</text>
<text x="43.2" y="99.8" transform="rotate(-90 43.2 99.8)">GND</text>
<text x="46.7" y="96.2">Pin_1_VIN</text>
<text x="46.7" y="98.8">Pin_2_GND</text>
<text x="73.6" y="97.3" transform="rotate(-90 73.6 97.3)">+5V</text>
<text x="216.9" y="97.5">IO4</text>
<text x="216.9" y="100">IO5</text>
<text x="45.6" y="105.1">EXT_5V_DC</text>
<text x="61.9" y="105.3" transform="rotate(-90 61.9 105.3)">SS34 (3A)</text>
<text x="216.9" y="102.6">IO6</text>
<text x="216.9" y="105.1">IO7</text>
<text x="216.9" y="107.7">IO15</text>
<text x="242" y="107.7">IO1</text>
<text x="216.9" y="110.2">IO16</text>
<text x="216.9" y="112.7">IO17</text>
<text x="240.8" y="112.7">IO42</text>
<text x="242" y="110.2">IO2</text>
<text x="216.9" y="115.3">IO18</text>
<text x="216.9" y="117.8">IO8</text>
<text x="240.8" y="117.8">IO40</text>
<text x="240.8" y="115.3">IO41</text>
<text x="216.9" y="120.4">IO19_USB_DN</text>
<text x="216.9" y="122.9">IO20_USB_DP</text>
<text x="216.9" y="125.4">IO3</text>
<text x="240.8" y="125.4">IO37</text>
<text x="240.8" y="122.9">IO38</text>
<text x="240.8" y="120.4">IO39</text>
<text x="216.9" y="128">IO46</text>
<text x="216.9" y="130.5">IO9</text>
<text x="240.8" y="130.5">IO35</text>
<text x="240.8" y="128">IO36</text>
<text x="216.9" y="133.1">IO10</text>
<text x="216.9" y="135.6">IO11</text>
<text x="236.1" y="133.1">IO0_BOOT</text>
<text x="240.8" y="135.6">IO45</text>
<text x="216.9" y="138.1">IO12</text>
<text x="216.9" y="140.7">IO13</text>
<text x="216.9" y="143.2">IO14</text>
<text x="240.8" y="143.2">IO21</text>
<text x="240.8" y="140.7">IO47</text>
<text x="240.8" y="138.1">IO48</text>
<text x="54.5" y="153.4">U3</text>
<text x="220.4" y="154.6">ESP32-S3-WROOM-1</text>
<text x="49.3" y="159.7">A0</text>
<text x="58.7" y="159.7">VCC</text>
<text x="66" y="161.4" transform="rotate(-90 66 161.4)">+3V3</text>
<text x="83.7" y="159.7">+3V3</text>
<text x="86.3" y="158.9" transform="rotate(-90 86.3 158.9)">+3V3</text>
<text x="89.3" y="159.7">4.7k</text>
<text x="93.9" y="157.2">+3V3</text>
<text x="96.5" y="156.3" transform="rotate(-90 96.5 156.3)">+3V3</text>
<text x="100.3" y="159.7">R4</text>
<text x="43.7" y="167.3">GND</text>
<text x="45.7" y="165.9" transform="rotate(-90 45.7 165.9)">GND</text>
<text x="45.7" y="163.3" transform="rotate(-90 45.7 163.3)">GND</text>
<text x="49.3" y="162.3">A1</text>
<text x="49.3" y="164.8">A2</text>
<text x="49.3" y="167.3">GND</text>
<text x="58.7" y="167.3">SDA</text>
<text x="58.8" y="164.8">SCL</text>
<text x="59.6" y="162.3">WP</text>
<text x="63.4" y="162.3">+3V3</text>
<text x="64" y="164.8">GND</text>
<text x="66" y="163.3" transform="rotate(-90 66 163.3)">GND</text>
<text x="79.2" y="162.3">4.7k</text>
<text x="90.1" y="162.3">R3</text>
<text x="40.6" y="168.4" transform="rotate(-90 40.6 168.4)">GND</text>
<text x="52.1" y="173.7">24C512</text>
<text x="349.3" y="173.7">J6</text>
<text x="351.3" y="180">VCC_5V</text>
<text x="354.3" y="182.6">GND</text>
<text x="355.7" y="185.1">CS</text>
<text x="359.9" y="182.6">+5V</text>
<text x="359.9" y="185.1">GND</text>
<text x="361.9" y="183.6" transform="rotate(-90 361.9 183.6)">GND</text>
<text x="361.9" y="181.1" transform="rotate(-90 361.9 181.1)">+5V</text>
<text x="99.7" y="188.9">BZ1</text>
<text x="352.2" y="190.2">DC_RS</text>
<text x="352.4" y="187.7">RESET</text>
<text x="38.7" y="196.6">220</text>
<text x="49.5" y="196.6">R9</text>
<text x="59" y="196.6">220</text>
<text x="69.2" y="196.6">R10</text>
<text x="96.5" y="197.6" transform="rotate(-90 96.5 197.6)">+5V</text>
<text x="96.9" y="195.6">+</text>
<text x="104.5" y="195.6">-</text>
<text x="116.8" y="193.1" transform="rotate(-90 116.8 193.1)">K</text>
<text x="120.6" y="196.6">D5</text>
<text x="349.5" y="192.7">SDI_MOSI</text>
<text x="351.5" y="197.8">LED_BL</text>
<text x="354.4" y="195.3">SCK</text>
<text x="45.7" y="203.2" transform="rotate(-90 45.7 203.2)">A</text>
<text x="66" y="203.2" transform="rotate(-90 66 203.2)">A</text>
<text x="94.5" y="199.1">+5V</text>
<text x="116.8" y="199.4" transform="rotate(-90 116.8 199.4)">A</text>
<text x="118.1" y="199.1">1N4148</text>
<text x="348.8" y="200.4">SDO_MISO</text>
<text x="352.7" y="202.9">T_CLK</text>
<text x="45.4" y="209.3">LED_GREEN</text>
<text x="45.7" y="209.7" transform="rotate(-90 45.7 209.7)">K</text>
<text x="49.5" y="206.7">D3</text>
<text x="66" y="209.7" transform="rotate(-90 66 209.7)">K</text>
<text x="67" y="209.3">LED_RED</text>
<text x="69.8" y="206.7">D4</text>
<text x="93.4" y="204.2">Active_Buzzer_5V</text>
<text x="353.1" y="208">T_DIN</text>
<text x="353.8" y="205.4">T_CS</text>
<text x="389.6" y="208.4" transform="rotate(-90 389.6 208.4)">R5</text>
<text x="43.7" y="214.3">GND</text>
<text x="45.7" y="212.9" transform="rotate(-90 45.7 212.9)">GND</text>
<text x="64" y="214.3">GND</text>
<text x="66" y="212.9" transform="rotate(-90 66 212.9)">GND</text>
<text x="100" y="212.8" transform="rotate(-90 100 212.8)">R11</text>
<text x="111" y="215.9">B</text>
<text x="116.8" y="212.8" transform="rotate(-90 116.8 212.8)">C</text>
<text x="353.1" y="213.1">T_IRQ</text>
<text x="353.7" y="210.5">T_DO</text>
<text x="391.1" y="212.1">+3V3</text>
<text x="116.8" y="220.4" transform="rotate(-90 116.8 220.4)">E</text>
<text x="118.8" y="219.4">S8050</text>
<text x="120.5" y="216.9">Q2</text>
<text x="252.8" y="222">J4</text>
<text x="341.6" y="219.4">ILI9488_TFT_Touch</text>
<text x="389.6" y="219" transform="rotate(-90 389.6 219)">10k</text>
<text x="394.7" y="217.3" transform="rotate(-90 394.7 217.3)">+3V3</text>
<text x="97.2" y="227">10k</text>
<text x="100" y="222.2" transform="rotate(-90 100 222.2)">1k</text>
<text x="107.3" y="227">R12</text>
<text x="114.8" y="224.5">GND</text>
<text x="116.8" y="223" transform="rotate(-90 116.8 223)">GND</text>
<text x="184.2" y="224.5">J3</text>
<text x="104.1" y="233.2" transform="rotate(-90 104.1 233.2)">GND</text>
<text x="183.7" y="230.8">VCC_3V3</text>
<text x="188" y="233.4">GND</text>
<text x="192.9" y="233.4">+3V3</text>
<text x="195.6" y="232.5" transform="rotate(-90 195.6 232.5)">+3V3</text>
<text x="236.2" y="233.8" transform="rotate(-90 236.2 233.8)">+3V3</text>
<text x="256.3" y="228.3">3.3V</text>
<text x="256.5" y="233.4">GND</text>
<text x="257" y="230.8">RST</text>
<text x="261.5" y="230.8">+3V3</text>
<text x="305.8" y="232.5" transform="rotate(-90 305.8 232.5)">R6</text>
<text x="322.6" y="233.1" transform="rotate(-90 322.6 233.1)">D</text>
<text x="102.1" y="234.7">GND</text>
<text x="180.9" y="238.5">RXD_GREEN</text>
<text x="181.9" y="235.9">TXD_WHITE</text>
<text x="193.5" y="235.9">GND</text>
<text x="195.6" y="234.4" transform="rotate(-90 195.6 234.4)">GND</text>
<text x="228.1" y="237.2">100nF</text>
<text x="233.6" y="234.7">+3V3</text>
<text x="239.4" y="237.2">C10</text>
<text x="255.8" y="238.5">MISO</text>
<text x="257.2" y="235.9">IRQ</text>
<text x="262.1" y="235.9">GND</text>
<text x="264.1" y="234.4" transform="rotate(-90 264.1 234.4)">GND +3V3</text>
<text x="316.8" y="236.2">G</text>
<text x="323.9" y="239.7">2N7002</text>
<text x="326.3" y="237.2">Q1</text>
<text x="181.1" y="243.5">TOUCH_3V3</text>
<text x="182.3" y="241">WAKE_OUT</text>
<text x="195.6" y="245.2" transform="rotate(-90 195.6 245.2)">+3V3</text>
<text x="234.2" y="244.8">GND</text>
<text x="236.2" y="243.3" transform="rotate(-90 236.2 243.3)">GND</text>
<text x="255.8" y="241">MOSI</text>
<text x="256.7" y="243.5">SCK</text>
<text x="305.8" y="243.2" transform="rotate(-90 305.8 243.2)">100</text>
<text x="320.5" y="244.8">GND</text>
<text x="322.6" y="243.3" transform="rotate(-90 322.6 243.3)">GND</text>
<text x="322.6" y="240.7" transform="rotate(-90 322.6 240.7)">S</text>
<text x="177.2" y="249.9">R503_Fingerprint</text>
<text x="192.9" y="246.1">+3V3</text>
<text x="253.4" y="246.1">SDA_CS</text>
<text x="303" y="247.4">10k</text>
<text x="313.6" y="247.4">R7</text>
<text x="246.9" y="252.4">MFRC522_RFID</text>
<text x="307.8" y="255">GND</text>
<text x="309.9" y="253.5" transform="rotate(-90 309.9 253.5)">GND</text>
</g>
<g font-size="1.3" fill="#0f0f0f">
<text x="64.3" y="59.1">USB_D_N</text>
<text x="64.3" y="56.6">USB_D_P</text>
<text x="194.2" y="59.1">I2C_SDA</text>
<text x="283" y="59.1">ETH_RST</text>
<text x="189.4" y="64.2">ESP_EN</text>
<text x="277.1" y="64.2">ESP_BOOT</text>
<text x="194.5" y="69.3">ESP_EN</text>
<text x="371.5" y="70.6">SPI_MOSI</text>
<text x="371.5" y="73.1">SPI_MISO</text>
<text x="371.9" y="75.6">SPI_SCK</text>
<text x="372.4" y="78.2">ETH_CS</text>
<text x="194.5" y="94.7">ESP_EN</text>
<text x="191.5" y="99.8">BUZZER_CTRL</text>
<text x="194" y="97.2">LED_RED</text>
<text x="194.3" y="102.3">TFT_RST</text>
<text x="194.8" y="104.9">TFT_DC</text>
<text x="194.8" y="107.4">TFT_CS</text>
<text x="260.9" y="107.4">TFT_BL</text>
<text x="191.2" y="109.9">FP_TX_ESP_RX</text>
<text x="191.2" y="112.5">FP_RX_ESP_TX</text>
<text x="258.8" y="109.9">LED_GREEN</text>
<text x="193.2" y="115">TOUCH_CS</text>
<text x="194.2" y="117.6">I2C_SDA</text>
<text x="193.7" y="125.2">RFID_RST</text>
<text x="193.8" y="120.1">USB_D_N</text>
<text x="193.9" y="122.6">USB_D_P</text>
<text x="194.2" y="130.3">I2C_SCL</text>
<text x="193.7" y="135.3">SPI_MOSI</text>
<text x="194.1" y="137.9">SPI_SCK</text>
<text x="194.2" y="132.8">RFID_CS</text>
<text x="259.3" y="132.8">ESP_BOOT</text>
<text x="193.7" y="140.4">SPI_MISO</text>
<text x="194.6" y="143">ETH_CS</text>
<text x="258.9" y="143">TOUCH_IRQ</text>
<text x="72.3" y="167.1">I2C_SDA</text>
<text x="72.3" y="164.5">I2C_SCL</text>
<text x="372.6" y="184.9">TFT_CS</text>
<text x="372.1" y="187.4">TFT_RST</text>
<text x="372.6" y="189.9">TFT_DC</text>
<text x="46.4" y="195.9" transform="rotate(-90 46.4 195.9)">LED_GREEN</text>
<text x="66.8" y="194.7" transform="rotate(-90 66.8 194.7)">LED_RED</text>
<text x="370.4" y="197.6">TFT_BL_DRV</text>
<text x="371.5" y="192.5">SPI_MOSI</text>
<text x="371.9" y="195">SPI_SCK</text>
<text x="371.9" y="202.6">SPI_SCK</text>
<text x="371" y="205.2">TOUCH_CS</text>
<text x="371.5" y="207.7">SPI_MOSI</text>
<text x="370.6" y="212.8">TOUCH_IRQ</text>
<text x="371.5" y="210.3">SPI_MISO</text>
<text x="82.3" y="216.6">BUZZER_CTRL</text>
<text x="272.4" y="230.6">RFID_RST</text>
<text x="329.7" y="231.9">TFT_BL_DRV</text>
<text x="201.4" y="235.7">FP_TX_ESP_RX</text>
<text x="201.4" y="238.2">FP_RX_ESP_TX</text>
<text x="272.4" y="238.2">SPI_MISO</text>
<text x="288.9" y="236.9">TFT_BL</text>
<text x="272.4" y="240.7">SPI_MOSI</text>
<text x="272.9" y="243.3">SPI_SCK</text>
<text x="272.9" y="245.8">RFID_CS</text>
</g>
</svg>
